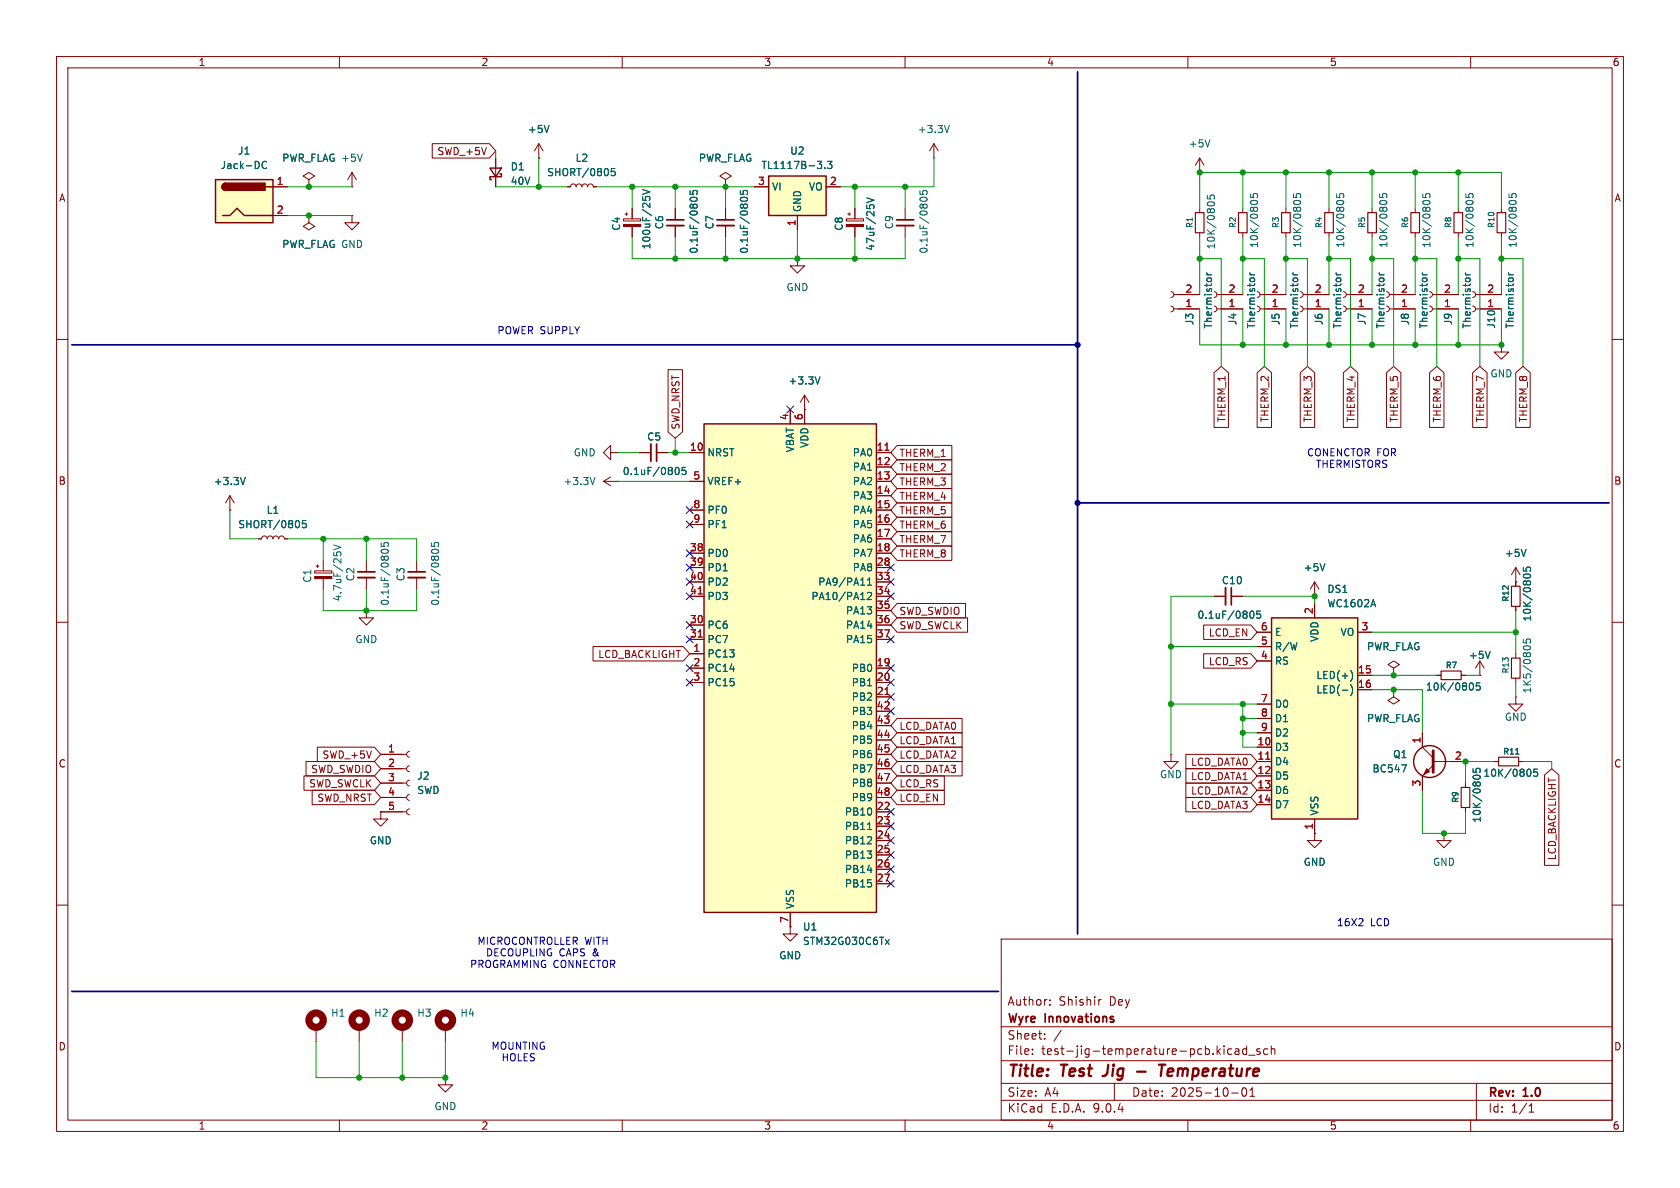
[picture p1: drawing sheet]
<svg xmlns="http://www.w3.org/2000/svg" width="297mm" height="210mm" viewBox="0 0 297 210" stroke-linecap="round" stroke-linejoin="round" font-family="sans-serif">
<g fill="none" stroke="#840000" stroke-width=".18">
<path d="M10 10h277v190h-277zM12 12h273v186h-273zM60 10v2M110 10v2M160 10v2M210 10v2M260 10v2M227.3 36.8v.8M234.9 36.8v.8M242.6 36.8v.8M227.3 41.1v.8M234.9 41.1v.8"/>
<path d="M242.6 41.1v.8M10 60h2M142.2 72.4h.1M142.2 69.9l-.7 1.2M142.2 69.9l.8 1.2M142.2 69.9v2.5M285 60h2M40.6 90.2h.1M40.6 87.6l-.7 1.3M40.6 87.6l.8 1.3M40.6 87.6v2.6M106.7 85.1l1.2 .8"/>
<path d="M106.7 85.1h2.5M107.9 80v-1.3l-1.2 1.3 1.2 1.3v-1.3h1.3M107.9 84.3l-1.2 .8M109.2 85.1h.1M109.2 80h.1M10 110h2M214.6 105.4h2.1M217.7 105.4h2M285 110h2M268 123.2v1.3h1.2l-1.2 1.2-1.3-1.2h1.3M268 123.2h.1M10 160h2"/>
<path d="M139.7 163.8v1.3h1.3l-1.3 1.3-1.3-1.3h1.3M139.7 163.8h.1M177 166h108v32h-108zM185.6 177.6v.1M185.6 176.8v.1M194.7 176.7l-.3 .1-.2 .2M285 160h2M60 198v2M110 198v2M160 198v2M177 194.5h108M177 191.5h108"/>
<path d="M177 187.5h108M177 181.5h108M182.5 186.3v.1M182.5 185.5v.1M184.7 183.6v.1M184.7 182.8v.1M187.6 182.1l-1.3 2M197 191.5v3M210 198v2M217.7 185.5l-.4-.1-.3 .3v.4l.2 .2h.5M217.7 193.2h1.2M218.4 185.5h.6v.9"/>
<path d="M219 185.8h-.5a.29 .29 0 0 0-.2 .3 .29 .29 0 0 0 .2 .3l.5-.1M219.7 192.4a.81 .81 0 0 0 .3 1.4l.2-.1 .2-.5-.2-.8M220.4 184.9v1.5M220.4 185.5l-.4-.1-.3 .3v.4l.1 .2h.6M220.7 186.5h1.2M221 193.8h.8M221 192.7l.4-.4v1.5M222.7 185.5l-.3-.1-.2 .2v.2l.5 .2v.3h-.5M224.1 185.5l-.4-.1-.3 .3v.4l.1 .2h.6M224.7 185.5l.3-.1 .3 .1 .1 .9M224.7 184.9v1.5M260 198v2"/>
<path d="M261 191.5v6.5M270.3 196.6h.9M270.3 195.5l.4-.4v1.5"/>
</g>
<path d="M195.4 190.1l-.5 .1M201 189.4h1.5M204.9 188.2h1.1M205.5 188.2l-.3 2M207.2 188.9l-.6 .1-.2 .9 .2 .3h.4M207.4 189.4l-1 .1" fill="none" stroke="#840000" stroke-width=".4"/>
<path d="M217.7 103.9v3" fill="none" stroke="#840000" stroke-width=".3"/>
<path d="M216.7 103.9v3" fill="none" stroke="#840000" stroke-width=".33"/>
<path d="M228.7 35.8a.68 .68 0 0 1 .6-.4 .68 .68 0 0 1 .6 .4M228.7 34.3v.6h.6l-.1-.1v-.5l.2-.1 .4 .1 .1 .2-.1 .4M236.3 34.3v.6h.6l-.1-.1v-.5l.2-.1 .4 .1 .2 .2-.2 .4M236.3 35.8a.68 .68 0 0 1 .6-.4 .68 .68 0 0 1 .7 .4M243.9 35.8a.68 .68 0 0 1 .6-.4 .68 .68 0 0 1 .7 .4M243.9 34.3v.6h.6l-.1-.1 .1-.5 .1-.1 .5 .1 .1 .2-.1 .4M145 66.6l-.5 1.3M43.4 84.4l-.5 1.3M105.2 84.4l-.4 1.3M221.1 108.1l.1-.1a.68 .68 0 0 1 .5 .7 .68 .68 0 0 1-.5 .6l-.1-.1M222.8 108h-.6v.6l.1-.1 .5 .1 .1 .1-.1 .5-.2 .1-.4-.1" fill="none" stroke="#006464" stroke-width=".18"/>
<path d="M226.6 37.6h1.5v3.5h-1.5zM234.2 37.6h1.5v3.5h-1.5zM241.8 37.6h1.5v3.5h-1.5z" fill="none" stroke="#840000" stroke-width=".2"/>
<path d="M124.5 74.9h30.4v86.4h-30.4z" fill="#ffffc2"/>
<path d="M124.5 74.9h30.4v86.4h-30.4z" fill="none" stroke="#840000" stroke-width=".25"/>
<g fill="none" stroke="#840000" stroke-width=".18">
<path d="M62.2 33h.1M62.2 38.1v1.3h1.3l-1.3 1.2-1.2-1.2h1.2M62.2 38.1h.1M62.2 30.5l-.7 1.3M62.2 30.5l.8 1.3M62.2 30.5v2.5M139.7 72.4v2.5M142.2 72.4v2.5M45.7 95.3h.5l.2-.4 .3-.2 .4 .2 .1 .4 .2-.4 .3-.2 .4 .2 .2 .4 .1-.4 .4-.2 .3 .2 .2 .4 .1-.4 .4-.2 .3 .2 .2 .4h.5M56.1 99.8v.5M57.1 99.1v1.8M64.8 99.1v2"/>
<path d="M73.7 99.1v2M113 80h2.1M116.1 80h2M121.9 80h2.6M121.9 85.1h2.6M121.9 90.2h2.6M121.9 92.7h2.6M121.9 97.8h2.6M154.9 80h2.6M154.9 85.1h2.6M154.9 90.2h2.6M154.9 92.7h2.6"/>
<path d="M154.9 97.8h2.6M154.9 82.6h2.6M154.9 87.6h2.6M154.9 95.3h2.6M55.6 100.9h3.1v.4h-3.1zM55.9 100.1h.5M57.1 102.3v1.8M64.8 102.1v2M73.7 102.1v2M121.9 100.3h2.6M121.9 102.9h2.6M121.9 105.4h2.6"/>
<path d="M121.9 110.5h2.6M121.9 113h2.6M121.9 115.6h2.6M121.9 118.1h2.6M154.9 100.3h2.6M154.9 102.9h2.6M154.9 105.4h2.6M154.9 110.5h2.6M154.9 113h2.6M154.9 118.1h2.6M154.9 108h2.6M121.9 120.7h2.6"/>
<path d="M154.9 120.7h2.6M154.9 123.2h2.6M154.9 125.7h2.6M154.9 128.3h2.6M154.9 130.8h2.6M154.9 133.4h2.6M154.9 135.9h2.6M154.9 138.4h2.6M154.9 141h2.6M154.9 143.5h2.6M154.9 146.1h2.6M154.9 148.6h2.6"/>
<path d="M154.9 151.1h2.6M154.9 153.7h2.6M154.9 156.2h2.6M139.7 161.3v2.5"/>
</g>
<path d="M156.5 79.6h.7M123.4 105h.8M123.4 112.6h.8M156.5 122.8h.7" fill="none" stroke="#a90000" stroke-width=".18"/>
<g fill="none" stroke="#006464" stroke-width=".18">
<path d="M64 27.2l-.4 1.3M54.1 92h-.6l-.1 .6 .2-.1 .4 .1 .2 .1-.1 .5-.2 .1-.5-.1M59 97.6v.6M59 96.3l1.3 .5-1.3 .4M59.5 97.8l.2-.3h.3l.3 .3M67.4 95.9v.7h.6l-.1-.2v-.4l.2-.1h.4l.2 .2-.2 .5M67.5 97.7l-.1-.2a.68 .68 0 0 1 .6-.4 .68 .68 0 0 1 .7 .4l-.2 .2M76.3 95.9v.7h.6l-.1-.2v-.4l.2-.1h.4l.1 .2-.1 .5M76.4 97.7l-.1-.2a.68 .68 0 0 1 .6-.4 .68 .68 0 0 1 .6 .4l-.1 .2M119.5 82.7l.1-.1a.68 .68 0 0 1 .5 .7 .68 .68 0 0 1-.5 .6l-.1-.1M121.2 82.6h-.6v.6l.1-.1 .5 .1 .1 .1-.1 .5-.2 .1-.4-.1M153.4 103.4h.7"/>
<path d="M153.4 102.5l.3-.3v1.2M153.4 104.8l.4-.1 .3 .4-.8 .9h.8M153.4 146.6h.7M156.5 166.1l.7 .8M157.2 166.1l-.7 .8"/>
</g>
<path d="M116.1 78.5v3M63.2 101.1h3.1M72.1 101.1h3.1" fill="none" stroke="#840000" stroke-width=".3"/>
<path d="M115.1 78.5v3M63.2 102.1h3.1M72.1 102.1h3.1" fill="none" stroke="#840000" stroke-width=".33"/>
<path d="M55.6 101.9h3.1v.4h-3.1z" fill="#840000" stroke="#840000" stroke-width=".18"/>
<path d="M38.1 31.8h10.2v7.6h-10.2z" fill="#ffffc2"/>
<path d="M38.1 31.8h10.2v7.6h-10.2zM39.4 38.1h1.2l1.3-1.3 1.3 1.3h5.1M39.9 32.4a.64 .64 0 0 0-.7 .6 .64 .64 0 0 0 .7 .7M47 33h1.3M86.6 29.7h2l-1 1.5zM88.4 30.7h.2v.5h-2v.6h.3" fill="none" stroke="#840000" stroke-width=".25"/>
<g fill="#840000" stroke="#840000" stroke-width=".25">
<path d="M39.4 32.6l.5-.2v1.3a.63 .63 0 0 1-.6-.4 .63 .63 0 0 1 .1-.7z"/>
<path d="M39.9 32.4h7v1.3h-7z"/>
</g>
<g fill="none" stroke="#840000" stroke-width=".18">
<path d="M48.3 33h2.5M48.3 38.1h2.5M54.6 31.8l1-.7-1-.6-1 .6 1 .7v1.2M54.6 33h.1M54.6 38.1v1.3l1 .6-1 .6-1-.6 1-.6M54.6 38.1h.1M87.6 27.9v5.1M119.4 36.8v2.1M119.4 39.9v2M128.3 31.8l1-.7-1-.6-1 .6 1 .7v1.2M128.3 33h.1M128.3 36.8v2.1"/>
<path d="M128.3 39.9v2M149.6 38.7h3.1v.4h-3.1zM149.9 37.8h.5M150.1 37.6v.5M151.1 36.8v1.9M212.1 36.8v.8M151.1 40.1v1.8M212.1 41.1v.8"/>
</g>
<path d="M47.1 28.6a.6 .6 0 0 0-.8 .5 .6 .6 0 0 0 .6 .7l.2-.1M122 33.7v.6l.6 .1-.1-.2v-.4l.2-.1h.4l.2 .2-.2 .5M122.1 35.5l-.1-.2a.68 .68 0 0 1 .6-.4 .68 .68 0 0 1 .7 .4l-.2 .2M130.9 33.7v.6l.6 .1-.1-.2v-.4l.2-.1h.4l.2 .2-.2 .5M131 35.5l-.1-.2a.68 .68 0 0 1 .6-.4 .68 .68 0 0 1 .7 .4l-.2 .2M153.2 35l1.3 .4-1.3 .4M153.8 36.2h.6M213.4 34.5v.6l.6 .1-.1-.2 .1-.4 .2-.1h.4l.1 .2-.1 .5M213.4 36.1a.68 .68 0 0 1 .7-.4 .68 .68 0 0 1 .6 .4" fill="none" stroke="#006464" stroke-width=".18"/>
<path d="M149.6 39.7h3.1v.4h-3.1z" fill="#840000" stroke="#840000" stroke-width=".18"/>
<path d="M117.9 38.9h3M126.7 38.9h3.1" fill="none" stroke="#840000" stroke-width=".3"/>
<path d="M117.9 39.9h3M126.7 39.9h3.1" fill="none" stroke="#840000" stroke-width=".33"/>
<path d="M211.3 37.6h1.6v3.5h-1.6z" fill="none" stroke="#840000" stroke-width=".2"/>
<path d="M135.9 31.1h10.1v7h-10.1z" fill="#ffffc2"/>
<g fill="none" stroke="#840000" stroke-width=".25">
<path d="M135.9 31.1h10.1v7h-10.1z"/>
<circle cx="252.7" cy="134.6" r="2.82"/>
</g>
<g fill="none" stroke="#840000" stroke-width=".18">
<path d="M95.2 27.9h.1M95.2 25.4l-.7 1.3M95.2 25.4l.8 1.3M95.2 25.4v2.5M100.3 33h.5l.2-.3 .3-.2 .4 .2 .2 .3 .1-.3 .4-.2 .3 .2 .2 .3 .1-.3 .4-.2 .3 .2 .2 .3 .1-.3 .4-.2 .4 .2 .1 .3h.5M110.2 38.7h3.1v.4h-3.1zM110.5 37.8h.5M110.7 37.6v.5M111.8 36.8v1.9M133.3 33h2.6M141 38.1v2.5M146 33h2.6"/>
<path d="M160 36.8v2.1M160 39.9v2M165.1 27.9h.1M165.1 25.4l-.8 1.3M165.1 25.4l.8 1.3M165.1 25.4v2.5M212.1 30.5h.1M212.1 27.9l-.8 1.3M212.1 27.9l.8 1.3M212.1 27.9v2.6M219.7 36.8v.8M250.2 36.8v.8"/>
<path d="M265.4 36.8v.8M111.8 40.1v1.8M141 45.7v1.3h1.2l-1.2 1.3-1.3-1.3h1.3M141 45.7h.1M207 54.1l.4 .2 .1 .3-.1 .4-.4 .1M207 51.6l.4 .1 .1 .4-.1 .3-.4 .2M207.5 54.6h4.6M207.5 52.1h4.6M214.6 54.1l.4 .2 .1 .3-.1 .4-.4 .1M214.6 51.6l.4 .1 .1 .4-.1 .3-.4 .2M215.1 54.6h4.6M215.1 52.1h4.6"/>
<path d="M219.7 41.1v.8M222.2 54.1l.4 .2 .2 .3-.2 .4-.4 .1M222.2 51.6l.4 .1 .2 .4-.2 .3-.4 .2M222.8 54.6h4.5M222.8 52.1h4.5M229.9 54.1l.3 .2 .2 .3-.2 .4-.3 .1M229.9 51.6l.3 .1 .2 .4-.2 .3-.3 .2M230.4 54.6h4.5M230.4 52.1h4.5M237.5 54.1l.3 .2 .2 .3-.2 .4-.3 .1M237.5 51.6l.3 .1 .2 .4-.2 .3-.3 .2M238 54.6h4.6"/>
<path d="M238 52.1h4.6M245.1 54.1l.4 .2 .1 .3-.1 .4-.4 .1M245.1 51.6l.4 .1 .1 .4-.1 .3-.4 .2M245.6 54.6h4.6M245.6 52.1h4.6M250.2 41.1v.8M260.3 54.1l.4 .2 .2 .3-.2 .4-.4 .1M260.3 51.6l.4 .1 .2 .4-.2 .3-.4 .2M260.9 54.6h4.5M260.9 52.1h4.5M265.4 41.1v.8M265.4 61v1.2h1.3l-1.3 1.3-1.2-1.3h1.2"/>
<path d="M265.4 61h.1M64.8 108v1.2h1.2l-1.2 1.3-1.3-1.3h1.3M64.8 108h.1M246.4 118.1l1-.6-1-.7-1 .7 1 .6v1.3M246.4 119.4h.1M268 102.9h.1M268 100.3v3.3M268 107.2v.8M268 100.3l-.8 1.3M268 100.3l.7 1.3M67.3 133.4h4.6M67.3 135.9h4.6"/>
<path d="M67.3 138.4h4.6M72.4 132.8l-.4 .2-.1 .4 .1 .3 .4 .2M72.4 135.4l-.4 .1-.1 .4 .1 .3 .4 .2M72.4 137.9l-.4 .2-.1 .3 .1 .4 .4 .1M207 133.4v1.2h1.3l-1.3 1.3-1.3-1.3h1.3M207 133.4h.1M246.4 121.9v1.3l1 .6-1 .7-1-.7 1-.6M246.4 121.9h.1M251.5 129.5v2.6l1.9 1.9M253.4 134.6h5.7M253.4 135.3l-1.9 1.9v2.5M259.1 138.4v.8"/>
<path d="M67.3 143.5v1.3h1.3l-1.3 1.3-1.3-1.3h1.3M67.3 143.5h.1M67.3 141h4.6M67.3 143.5h4.6M72.4 140.5l-.4 .1-.1 .4 .1 .3 .4 .2M72.4 143l-.4 .2-.1 .3 .1 .4 .4 .1M232.4 147.3v1.3h1.3l-1.3 1.3-1.3-1.3h1.3M232.4 147.3h.1M255.3 147.3v1.3h1.2l-1.2 1.3-1.3-1.3h1.3M255.3 147.3h.1M259.1 142.7v.8M55.9 181.6v2.6"/>
<path d="M63.5 181.6v2.6M71.1 181.6v2.6M78.7 190.5v1.3h1.3l-1.3 1.2-1.2-1.2h1.2M78.7 190.5h.1M78.7 181.6v2.6"/>
</g>
<g fill="none" stroke="#006464" stroke-width=".18">
<path d="M97.1 22.2l-.5 1.2M108.7 29.8h-.6l-.1 .6 .2-.1h.4l.2 .2-.1 .4-.2 .2-.5-.2M113.6 34.8v.6M113.6 33.5l1.3 .4-1.3 .4M114.1 35l.2-.3h.3l.3 .3M145.8 29.7v.1M146.3 28.5h.8l-.4 .5 .3 .1v.6l-.2 .1-.5-.1M162.6 33.7v.6l.6 .1-.1-.2 .1-.4 .2-.1h.4l.1 .2-.1 .5M162.8 35.5l-.2-.2a.68 .68 0 0 1 .7-.4 .68 .68 0 0 1 .6 .4l-.1 .2M167.8 22.2l-.4 1.2M213.9 24.7l-.4 1.3M221.1 35.8a.68 .68 0 0 1 .6-.4 .68 .68 0 0 1 .6 .4"/>
<path d="M221.1 34.3v.6h.6l-.2-.1 .1-.5 .2-.1 .4 .1 .1 .2-.1 .4M251.5 34.3v.6h.6l-.1-.1 .1-.5 .2-.1 .4 .1 .1 .2-.1 .4M251.5 35.8a.68 .68 0 0 1 .7-.4 .68 .68 0 0 1 .6 .4M266.8 35.8a.68 .68 0 0 1 .6-.4 .68 .68 0 0 1 .6 .4M266.8 34.3v.6h.6l-.1-.1v-.5l.2-.1 .4 .1 .1 .2-.1 .4M213.3 48.6h.9M213.3 48.2l.3 .4M221 48.6h.8M221 48.2l.2 .4M228.6 48.6h.8M228.6 48.2l.2 .4M236.2 48.6h.9"/>
<path d="M236.2 48.2l.2 .4M243.8 48.6h.9M243.8 48.2l.3 .4M251.4 48.6h.9M251.4 48.2l.3 .4M266.7 48.6h.8M266.7 48.2l.2 .4M269.8 97.1l-.4 1.3M269.3 100.3v.6l.6 .1-.1-.2 .1-.4 .1-.1h.5l.1 .2-.1 .5M269.3 101.9a.68 .68 0 0 1 .6-.5 .68 .68 0 0 1 .7 .5M247.8 135.2h.8l-.5 1.3M260.4 135.9v.6h.6l-.1-.1 .1-.5 .1-.1 .5 .1 .1 .2-.1 .4"/>
<path d="M260.4 137.4a.68 .68 0 0 1 .7-.4 .68 .68 0 0 1 .6 .4"/>
</g>
<path d="M158.5 38.9h3" fill="none" stroke="#840000" stroke-width=".3"/>
<path d="M158.5 39.9h3" fill="none" stroke="#840000" stroke-width=".33"/>
<g fill="#840000" stroke="#840000" stroke-width=".18">
<path d="M110.2 39.7h3.1v.4h-3.1z"/>
<path d="M252.2 135.9l.5 .5-1 .5z"/>
</g>
<g fill="none" stroke="#840000" stroke-width="1.3">
<circle cx="55.9" cy="180.3" r="1.27"/>
<circle cx="63.5" cy="180.3" r="1.27"/>
<circle cx="71.1" cy="180.3" r="1.27"/>
<circle cx="78.7" cy="180.3" r="1.27"/>
</g>
<path d="M218.9 37.6h1.6v3.5h-1.6zM249.4 37.6h1.6v3.5h-1.6zM264.7 37.6h1.5v3.5h-1.5zM267.2 103.6h1.5v3.6h-1.5zM258.3 139.2h1.5v3.5h-1.5z" fill="none" stroke="#840000" stroke-width=".2"/>
<path d="M253.4 132.7v3.8" fill="none" stroke="#840000" stroke-width=".51"/>
<path d="M224.8 109.2h15.2v35.6h-15.2z" fill="#ffffc2"/>
<path d="M224.8 109.2h15.2v35.6h-15.2z" fill="none" stroke="#840000" stroke-width=".25"/>
<g fill="none" stroke="#840000" stroke-width=".18">
<path d="M48.3 33h2.5M48.3 38.1h2.5M54.6 38.1h.1M54.6 33h.1M76.4 25.4h10.1l1.1 1.3-1.1 1.2h-10.1zM87.6 27.9v1.8M87.6 31.2v1.8M95.2 27.9h.1M100.3 33h.5M104.9 33h.5M111.8 36.8v1.9M119.4 36.8v2.1"/>
<path d="M119.4 39.9v2M128.3 33h.1M128.3 36.8v2.1M128.3 39.9v2M133.3 33h2.6M141 38.1v2.5M146 33h2.6M151.1 36.8v1.9M257.8 36.8v.8M111.8 40.1v1.8M151.1 40.1v1.8M208.3 54.6h3.8"/>
<path d="M208.3 52.1h3.8M215.9 54.6h3.8M215.9 52.1h3.8M223.5 54.6h3.8M223.5 52.1h3.8M231.1 54.6h3.8M231.1 52.1h3.8M238.8 54.6h3.8M238.8 52.1h3.8M246.4 54.6h3.8M246.4 52.1h3.8M252.7 54.1l.4 .2 .1 .3-.1 .4-.4 .1"/>
<path d="M252.7 51.6l.4 .1 .1 .4-.1 .3-.4 .2M253.2 54.6h4.6M253.2 52.1h4.6M257.8 41.1v.8M261.6 54.6h3.8M261.6 52.1h3.8M118.1 65.3h2.6v11.1l-1.3 1.1-1.3-1.1zM139.7 72.4v2.5M142.2 72.4h.1M142.2 72.4v2.5M158.6 78.7h9.7v2.6h-9.7l-1.1-1.3zM214.6 65.9l1.3-1.1 1.3 1.1v9.7h-2.6z"/>
<path d="M222.2 65.9l1.3-1.1 1.3 1.1v9.7h-2.6zM229.9 65.9l1.2-1.1 1.3 1.1v9.7h-2.5zM237.5 65.9l1.3-1.1 1.2 1.1v9.7h-2.5zM245.1 65.9l1.3-1.1 1.3 1.1v9.7h-2.6zM252.7 65.9l1.3-1.1 1.3 1.1v9.7h-2.6zM260.3 65.9l1.3-1.1 1.3 1.1v9.7h-2.6zM268 65.9l1.2-1.1 1.3 1.1v9.7h-2.5zM40.6 90.2h.1M45.7 95.3h.5M50.3 95.3h.5M113 80h2.1M116.1 80h2"/>
<path d="M121.9 80h2.6M121.9 85.1h2.6M121.9 90.2h2.6M121.9 92.7h2.6M121.9 97.8h2.6M154.9 95.3h2.6M154.9 80h2.6M154.9 85.1h2.6M154.9 90.2h2.6M154.9 92.7h2.6M154.9 97.8h2.6M154.9 82.6h2.6"/>
<path d="M154.9 87.6h2.6M158.6 94h9.7v2.5h-9.7l-1.1-1.2zM158.6 83.8h9.7v2.6h-9.7l-1.1-1.3zM158.6 81.3h9.7v2.5h-9.7l-1.1-1.2zM158.6 86.4h9.7v2.5h-9.7l-1.1-1.3zM158.6 88.9h9.7v2.5h-9.7l-1.1-1.2zM158.6 96.5h9.7v2.6h-9.7l-1.1-1.3zM158.6 91.4h9.7v2.6h-9.7l-1.1-1.3zM104.8 114.3h16l1.1 1.3-1.1 1.2h-16zM121.9 105.4h2.6M121.9 100.3h2.6M121.9 102.9h2.6"/>
<path d="M121.9 110.5h2.6M121.9 113h2.6M121.9 115.6h2.6M121.9 118.1h2.6M154.9 105.4h2.6M154.9 100.3h2.6M154.9 102.9h2.6M154.9 110.5h2.6M154.9 113h2.6M154.9 118.1h2.6M154.9 108h2.6M158.6 109.2h12.5v2.6h-12.5l-1.1-1.3z"/>
<path d="M158.6 106.7h12.1v2.5h-12.1l-1.1-1.2zM212.8 115.6h8.3l1.1 1.2-1.1 1.3h-8.3zM212.8 110.5h8.3l1.1 1.3-1.1 1.2h-8.3zM214.6 105.4h2.1M217.7 105.4h2M222.2 111.8h2.6M222.2 114.3h2.6M222.2 116.8h2.6M232.4 105.4h.1M232.4 102.9v2.5M232.4 106.7v2.5M232.4 102.9l-.8 1.2"/>
<path d="M232.4 102.9l.8 1.2M240 111.8h2.6M240 119.4h2.6M246.4 119.4h.1M254 119.4h.8M258.3 119.4h.8M261.6 119.4h.1M261.6 116.8l-.7 1.3M261.6 116.8l.8 1.3M261.6 116.8v2.6M268 102.9h.1M268 102.9v.7"/>
<path d="M268 107.2v.8M268 115.6v.7M268 119.9v.8M53.7 137.2h12.5l1.1 1.2-1.1 1.3h-12.5zM54.1 134.6h12.1l1.1 1.3-1.1 1.3h-12.1zM55.2 139.7h11l1.1 1.3-1.1 1.2h-11zM56.1 132.1h10.1l1.1 1.3-1.1 1.2h-10.1zM67.3 133.4h3.8M67.3 135.9h3.8M67.3 138.4h3.8M121.9 120.7h2.6M154.9 133.4h2.6"/>
<path d="M154.9 135.9h2.6M154.9 138.4h2.6M154.9 120.7h2.6M154.9 123.2h2.6M154.9 125.7h2.6M154.9 128.3h2.6M154.9 130.8h2.6M158.6 134.6h11.5v2.6h-11.5l-1.1-1.3zM158.6 132.1h11.5v2.5h-11.5l-1.1-1.2zM158.6 129.5h11.5v2.6h-11.5l-1.1-1.3zM158.6 137.2h8.3v2.5h-8.3l-1.1-1.3zM158.6 139.7h8.3v2.5h-8.3l-1.1-1.2z"/>
<path d="M158.6 127h11.5v2.5h-11.5l-1.1-1.2zM209.6 133.3h11.5l1.1 1.3-1.1 1.3h-11.5zM209.6 135.9h11.5l1.1 1.3-1.1 1.2h-11.5zM209.6 138.4h11.5l1.1 1.3-1.1 1.3h-11.5zM222.2 124.5h2.6M222.2 127h2.6M222.2 129.5h2.6M222.2 132.1h2.6M222.2 134.6h2.6M222.2 137.2h2.6M222.2 139.7h2.6M240 121.9h2.6"/>
<path d="M246.4 121.9h.1M251.5 129.5v2.6M251.5 137.2v2.5M256.5 134.6h2.6M259.1 138.4v.8M264.2 134.6h.7M268.5 134.6h.7M273 137l1.3-1.1 1.3 1.1v16h-2.6zM67.3 143.5h.1M67.3 141h3.8M67.3 143.5h3.8M154.9 141h2.6"/>
<path d="M154.9 143.5h2.6M154.9 146.1h2.6M154.9 148.6h2.6M154.9 151.1h2.6M154.9 153.7h2.6M154.9 156.2h2.6M209.6 141h11.5l1.1 1.2-1.1 1.3h-11.5zM222.2 142.2h2.6M232.4 147.3h.1M232.4 144.8v2.5M259.1 142.7v.8M139.7 163.8h.1"/>
<path d="M139.7 161.3v2.5"/>
</g>
<path d="M156.5 79.6h.7M123.4 105h.8M123.4 112.6h.8M156.5 122.8h.7M223.8 134.2h.7" fill="none" stroke="#a90000" stroke-width=".18"/>
<g fill="none" stroke="#006464" stroke-width=".18">
<path d="M47.1 28.6a.6 .6 0 0 0-.8 .5 .6 .6 0 0 0 .6 .7l.2-.1M97.1 22.2l-.5 1.2M108.7 29.8h-.6l-.1 .6 .2-.1h.4l.2 .2-.1 .4-.2 .2-.5-.2M113.6 34.8v.6M113.6 33.5l1.3 .4-1.3 .4M114.1 35l.2-.3h.3l.3 .3M122 33.7v.6l.6 .1-.1-.2v-.4l.2-.1h.4l.2 .2-.2 .5M122.1 35.5l-.1-.2a.68 .68 0 0 1 .6-.4 .68 .68 0 0 1 .7 .4l-.2 .2M130.9 33.7v.6l.6 .1-.1-.2v-.4l.2-.1h.4l.2 .2-.2 .5M131 35.5l-.1-.2a.68 .68 0 0 1 .6-.4 .68 .68 0 0 1 .7 .4l-.2 .2M145.8 29.7v.1M146.3 28.5h.8l-.4 .5 .3 .1v.6l-.2 .1-.5-.1"/>
<path d="M153.2 35l1.3 .4-1.3 .4M153.8 36.2h.6M259.2 34.3v.6h.6l-.2-.1 .1-.5 .2-.1 .4 .1 .1 .2-.1 .4M259.2 35.8a.68 .68 0 0 1 .6-.4 .68 .68 0 0 1 .6 .4M213.3 48.6h.9M213.3 48.2l.3 .4M221 48.6h.8M221 48.2l.2 .4M228.6 48.6h.8M228.6 48.2l.2 .4M236.2 48.6h.9M236.2 48.2l.2 .4"/>
<path d="M243.8 48.6h.9M243.8 48.2l.3 .4M251.4 48.6h.9M251.4 48.2l.3 .4M259.1 48.6h.8M259.1 48.2l.2 .4M266.7 48.6h.8M266.7 48.2l.2 .4M145 66.6l-.5 1.3M43.4 84.4l-.5 1.3M54.1 92h-.6l-.1 .6 .2-.1 .4 .1 .2 .1-.1 .5-.2 .1-.5-.1M119.5 82.7l.1-.1a.68 .68 0 0 1 .5 .7 .68 .68 0 0 1-.5 .6l-.1-.1"/>
<path d="M121.2 82.6h-.6v.6l.1-.1 .5 .1 .1 .1-.1 .5-.2 .1-.4-.1M234.2 99.6l-.4 1.3M269.8 97.1l-.4 1.3M153.4 103.4h.7M153.4 102.5l.3-.3v1.2M153.4 104.8l.4-.1 .3 .4-.8 .9h.8M221.1 108.1l.1-.1a.68 .68 0 0 1 .5 .7 .68 .68 0 0 1-.5 .6l-.1-.1M222.8 108h-.6v.6l.1-.1 .5 .1 .1 .1-.1 .5-.2 .1-.4-.1M238.8 118.5a1.46 1.46 0 0 1 0 1.9M263.4 115.1l-.4 1.3M269.3 100.3v.6l.6 .1-.1-.2 .1-.4 .1-.1h.5l.1 .2-.1 .5M269.3 101.9a.68 .68 0 0 1 .6-.5 .68 .68 0 0 1 .7 .5"/>
<path d="M269.3 113v.6l.6 .1-.1-.2 .1-.4 .1-.1h.5l.1 .2-.1 .5M269.3 114.6a.68 .68 0 0 1 .6-.5 .68 .68 0 0 1 .7 .5M238.8 121a1.46 1.46 0 0 1 0 2M247.8 135.2h.8l-.5 1.3M260.1 120.7a.68 .68 0 0 1 .4 .7 .68 .68 0 0 1-.4 .6M260.4 135.9v.6h.6l-.1-.1 .1-.5 .1-.1 .5 .1 .1 .2-.1 .4M260.4 137.4a.68 .68 0 0 1 .7-.4 .68 .68 0 0 1 .6 .4M261.6 120.7h-.6v.6l.2-.1 .4 .1 .1 .1-.1 .5-.1 .1-.5-.1M267.9 133.3h.6M270.2 136a.68 .68 0 0 1 .5 .6 .68 .68 0 0 1-.5 .6M271.8 136h-.6l-.1 .6 .2-.2 .4 .1 .2 .2-.1 .4-.2 .1-.5-.1M153.4 146.6h.7"/>
<path d="M156.5 166.1l.7 .8M157.2 166.1l-.7 .8"/>
</g>
<path d="M257 37.6h1.6v3.5h-1.6zM254.8 118.6h3.5v1.5h-3.5zM267.2 116.3h1.5v3.6h-1.5zM264.9 133.9h3.6v1.5h-3.6z" fill="none" stroke="#840000" stroke-width=".2"/>
<path d="M190.5 12.7v152.4M12.7 61h177.8M190.5 88.9h94M12.7 175.3h163.8" fill="none" stroke="#000084" stroke-width=".3"/>
<g fill="none" stroke="#009600" stroke-width=".18">
<path d="M50.8 33h11.4M50.8 38.1h11.4M87.6 33h12.7M87.6 26.7v1.2M95.2 27.9v5.1M105.4 33h27.9M111.8 33v3.8M119.4 33v3.8M128.3 33v3.8M151.1 33v3.8M160 33v3.8M165.1 27.9v5.1h-16.5"/>
<path d="M212.1 36.8v-6.3h53.3v6.3M219.7 30.5v6.3M227.3 30.5v6.3M234.9 30.5v6.3M242.6 30.5v6.3M250.2 30.5v6.3M257.8 30.5v6.3M111.8 41.9v3.8h48.2v-3.8M119.4 41.9v3.8M128.3 41.9v3.8M141 40.6v5.1M151.1 41.9v3.8"/>
<path d="M212.1 54.6v6.4h53.3v-6.4M212.1 45.7h3.8v19.1M212.1 41.9v10.2M219.7 41.9v10.2M219.7 54.6v6.4M219.7 45.7h3.8v19.1M227.3 45.7h3.8v19.1M227.3 41.9v10.2M227.3 54.6v6.4M234.9 41.9v10.2M234.9 54.6v6.4M234.9 45.7h3.9v19.1"/>
<path d="M242.6 41.9v10.2M242.6 54.6v6.4M242.6 45.7h3.8v19.1M250.2 45.7h3.8v19.1M250.2 41.9v10.2M250.2 54.6v6.4M257.8 41.9v10.2M257.8 54.6v6.4M257.8 45.7h3.8v19.1M265.4 41.9v10.2M265.4 45.7h3.8v19.1M119.4 77.5v2.5"/>
<path d="M40.6 90.2v5.1h5.1M50.8 95.3h22.9v3.8M57.1 95.3v3.8M64.8 95.3v3.8M109.2 85.1h12.7M109.2 80h3.8M118.1 80h3.8M57.1 104.1v3.9h16.6v-3.9M64.8 104.1v3.9M207 114.3h15.2M214.6 105.4h-7.6v28M219.7 105.4h12.7v1.3"/>
<path d="M242.6 119.4h11.4M242.6 111.8h25.4M259.1 119.4h2.5M268 108v7.6M207 124.5h15.2M219.7 124.5v7.6h2.5M219.7 129.5h2.5M219.7 127h2.5M242.6 121.9h8.9v7.6M251.5 139.7v7.6h7.6v-3.8M264.2 134.6h-5.1v3.8M268 120.7v2.5"/>
<path d="M269.2 134.6h5.1v1.3M55.9 184.2v6.3h22.8v-6.3M63.5 184.2v6.3M71.1 184.2v6.3"/>
</g>
<g fill="none" stroke="#000084" stroke-width=".18">
<path d="M139.1 71.8l1.2 1.2M140.3 71.8l-1.2 1.2M121.3 99.7l1.2 1.2M121.3 89.6l1.2 1.2M121.3 92.1l1.2 1.2M121.3 97.2l1.2 1.2M122.5 99.7l-1.2 1.2M122.5 89.6l-1.2 1.2M122.5 92.1l-1.2 1.2M122.5 97.2l-1.2 1.2M156.9 99.7l1.2 1.2M158.1 99.7l-1.2 1.2"/>
<path d="M121.3 112.4l1.2 1.2M121.3 109.9l1.2 1.2M121.3 104.8l1.2 1.2M121.3 117.5l1.2 1.2M121.3 102.3l1.2 1.2M122.5 112.4l-1.2 1.2M122.5 109.9l-1.2 1.2M122.5 104.8l-1.2 1.2M122.5 117.5l-1.2 1.2M122.5 102.3l-1.2 1.2M156.9 102.3l1.2 1.2M156.9 112.4l1.2 1.2"/>
<path d="M156.9 117.5l1.2 1.2M156.9 104.8l1.2 1.2M158.1 102.3l-1.2 1.2M158.1 112.4l-1.2 1.2M158.1 117.5l-1.2 1.2M158.1 104.8l-1.2 1.2M121.3 120l1.2 1.3M122.5 120l-1.2 1.3M156.9 122.6l1.2 1.2M156.9 120l1.2 1.3M156.9 125.1l1.2 1.2M158.1 122.6l-1.2 1.2"/>
<path d="M158.1 120l-1.2 1.3M158.1 125.1l-1.2 1.2M156.9 142.9l1.2 1.2M156.9 148l1.2 1.2M156.9 145.4l1.2 1.3M156.9 153.1l1.2 1.2M156.9 155.6l1.2 1.2M156.9 150.5l1.2 1.2M158.1 142.9l-1.2 1.2M158.1 148l-1.2 1.2M158.1 145.4l-1.2 1.3M158.1 153.1l-1.2 1.2"/>
<path d="M158.1 155.6l-1.2 1.2M158.1 150.5l-1.2 1.2"/>
</g>
<path d="M240.2 163.7h.8M240.9 162.5v.4" fill="none" stroke="#0000c2" stroke-width=".18"/>
<g fill="#009600" stroke="#009600" stroke-width=".18">
<circle cx="242.6" cy="45.7" r=".46"/>
<circle cx="234.9" cy="45.7" r=".46"/>
<circle cx="242.6" cy="30.5" r=".46"/>
<circle cx="234.9" cy="30.5" r=".46"/>
<circle cx="219.7" cy="30.5" r=".46"/>
<circle cx="227.3" cy="30.5" r=".46"/>
<circle cx="219.7" cy="45.7" r=".46"/>
<circle cx="227.3" cy="45.7" r=".46"/>
<circle cx="151.1" cy="45.7" r=".46"/>
<circle cx="141" cy="45.7" r=".46"/>
<circle cx="151.1" cy="33" r=".46"/>
<circle cx="160" cy="33" r=".46"/>
<circle cx="212.1" cy="30.5" r=".46"/>
<circle cx="212.1" cy="45.7" r=".46"/>
<circle cx="250.2" cy="30.5" r=".46"/>
<circle cx="265.4" cy="61" r=".46"/>
<circle cx="265.4" cy="45.7" r=".46"/>
<circle cx="257.8" cy="45.7" r=".46"/>
<circle cx="250.2" cy="45.7" r=".46"/>
<circle cx="257.8" cy="61" r=".46"/>
<circle cx="257.8" cy="30.5" r=".46"/>
<circle cx="250.2" cy="61" r=".46"/>
<circle cx="219.7" cy="61" r=".46"/>
<circle cx="227.3" cy="61" r=".46"/>
<circle cx="234.9" cy="61" r=".46"/>
<circle cx="242.6" cy="61" r=".46"/>
<circle cx="207" cy="114.3" r=".46"/>
<circle cx="207" cy="124.5" r=".46"/>
<circle cx="219.7" cy="127" r=".46"/>
<circle cx="219.7" cy="124.5" r=".46"/>
<circle cx="219.7" cy="129.5" r=".46"/>
<circle cx="246.4" cy="119.4" r=".46"/>
<circle cx="259.1" cy="134.6" r=".46"/>
<circle cx="232.4" cy="105.4" r=".46"/>
<circle cx="255.3" cy="147.3" r=".46"/>
<circle cx="246.4" cy="121.9" r=".46"/>
<circle cx="268" cy="111.8" r=".46"/>
<circle cx="78.7" cy="190.5" r=".46"/>
<circle cx="63.5" cy="190.5" r=".46"/>
<circle cx="71.1" cy="190.5" r=".46"/>
<circle cx="111.8" cy="33" r=".46"/>
<circle cx="119.4" cy="33" r=".46"/>
<circle cx="95.2" cy="33" r=".46"/>
<circle cx="128.3" cy="45.7" r=".46"/>
<circle cx="128.3" cy="33" r=".46"/>
<circle cx="119.4" cy="45.7" r=".46"/>
<circle cx="57.1" cy="95.3" r=".46"/>
<circle cx="64.8" cy="108" r=".46"/>
<circle cx="64.8" cy="95.3" r=".46"/>
<circle cx="54.6" cy="33" r=".46"/>
<circle cx="54.6" cy="38.1" r=".46"/>
<circle cx="119.4" cy="80" r=".46"/>
</g>
<g fill="#000084" stroke="#000084" stroke-width=".18">
<circle cx="190.5" cy="61" r=".46"/>
<circle cx="190.5" cy="88.9" r=".46"/>
</g>
<g font-size="2.8" fill="#840000">
<text x="178" y="190.9">Title:</text>
<text x="187.7" y="190.9">Test</text>
<text x="196" y="190.9">Jig</text>
<text x="207.4" y="190.9">Temperature</text>
</g>
<g font-size="2.1" fill="#840000">
<text x="178" y="178">Author:</text>
<text x="187.2" y="178">Shishir</text>
<text x="196.2" y="178">Dey</text>
<text x="178" y="184">Sheet:</text>
<text x="178" y="181.2">Wyre</text>
<text x="184.8" y="181.2">Innovations</text>
<text x="178" y="186.7">File:</text>
<text x="184.1" y="186.7">test-jig-temperature-pcb.kicad_sch</text>
<text x="178" y="196.9">KiCad</text>
<text x="178" y="194.1">Size:</text>
<text x="184.7" y="194.1">A4</text>
<text x="185.7" y="196.9">E.D.A.</text>
<text x="193.3" y="196.9">9.0.4</text>
<text x="200" y="194.1">Date:</text>
<text x="207" y="194.1">2025-10-01</text>
<text x="263" y="194.3">Rev:</text>
<text x="263" y="196.9">Id:</text>
<text x="267.1" y="196.9">1/1</text>
<text x="269.4" y="194.3">1.0</text>
</g>
<g font-size="1.8" fill="#840000">
<text x="35" y="11.9">1</text>
<text x="85" y="11.9">2</text>
<text x="135" y="11.9">3</text>
<text x="185" y="11.9">4</text>
<text x="235" y="11.9">5</text>
<text x="285" y="11.9">6</text>
<text x="77.2" y="27.6">SWD_+5V</text>
<text x="10.3" y="35.9">A</text>
<text x="285.3" y="35.9">A</text>
<text x="120.3" y="76" transform="rotate(-90 120.3 76)">SWD_NRST</text>
<text x="216.9" y="74.7" transform="rotate(-90 216.9 74.7)">THERM_1</text>
<text x="224.5" y="74.7" transform="rotate(-90 224.5 74.7)">THERM_2</text>
<text x="232.1" y="74.7" transform="rotate(-90 232.1 74.7)">THERM_3</text>
<text x="239.7" y="74.7" transform="rotate(-90 239.7 74.7)">THERM_4</text>
<text x="247.3" y="74.7" transform="rotate(-90 247.3 74.7)">THERM_5</text>
<text x="255" y="74.7" transform="rotate(-90 255 74.7)">THERM_6</text>
<text x="262.6" y="74.7" transform="rotate(-90 262.6 74.7)">THERM_7</text>
<text x="270.2" y="74.7" transform="rotate(-90 270.2 74.7)">THERM_8</text>
<text x="158.9" y="81">THERM_1</text>
<text x="158.9" y="83.5">THERM_2</text>
<text x="10.3" y="85.9">B</text>
<text x="158.9" y="86">THERM_3</text>
<text x="158.9" y="88.6">THERM_4</text>
<text x="285.3" y="85.9">B</text>
<text x="158.9" y="91.1">THERM_5</text>
<text x="158.9" y="93.7">THERM_6</text>
<text x="158.9" y="96.2">THERM_7</text>
<text x="158.9" y="98.7">THERM_8</text>
<text x="158.9" y="111.4">SWD_SWCLK</text>
<text x="158.9" y="108.9">SWD_SWDIO</text>
<text x="213.6" y="112.7">LCD_EN</text>
<text x="105.7" y="116.5">LCD_BACKLIGHT</text>
<text x="213.6" y="117.8">LCD_RS</text>
<text x="158.9" y="131.8">LCD_DATA1</text>
<text x="158.9" y="129.2">LCD_DATA0</text>
<text x="10.3" y="135.9">C</text>
<text x="54.9" y="136.8">SWD_SWDIO</text>
<text x="56.9" y="134.3">SWD_+5V</text>
<text x="158.9" y="136.8">LCD_DATA3</text>
<text x="158.9" y="134.3">LCD_DATA2</text>
<text x="210.5" y="135.6">LCD_DATA0</text>
<text x="285.3" y="135.9">C</text>
<text x="54.6" y="139.4">SWD_SWCLK</text>
<text x="56" y="141.9">SWD_NRST</text>
<text x="158.9" y="139.4">LCD_RS</text>
<text x="158.9" y="141.9">LCD_EN</text>
<text x="210.5" y="143.2">LCD_DATA3</text>
<text x="210.5" y="138.1">LCD_DATA1</text>
<text x="210.5" y="140.7">LCD_DATA2</text>
<text x="275.3" y="152.2" transform="rotate(-90 275.3 152.2)">LCD_BACKLIGHT</text>
<text x="10.3" y="185.9">D</text>
<text x="285.3" y="185.9">D</text>
<text x="35" y="199.9">1</text>
<text x="85" y="199.9">2</text>
<text x="135" y="199.9">3</text>
<text x="185" y="199.9">4</text>
<text x="235" y="199.9">5</text>
<text x="285" y="199.9">6</text>
</g>
<g font-size="1.8" fill="#006464">
<text x="93.2" y="23.7">+5V</text>
<text x="162.2" y="23.7">+3.3V</text>
<text x="42" y="27.5">J1</text>
<text x="49.8" y="28.8">PWR_FLAG +5V</text>
<text x="49.8" y="28.8">PWR_FLAG</text>
<text x="101.6" y="28.8">L2</text>
<text x="123.5" y="28.8">PWR_FLAG</text>
<text x="139.6" y="27.5">U2</text>
<text x="210.1" y="26.3">+5V</text>
<text x="38.9" y="30.1">Jack-DC</text>
<text x="90.2" y="30.3">D1</text>
<text x="90.2" y="32.9">40V</text>
<text x="96.6" y="31.3">SHORT/0805</text>
<text x="134.5" y="30.1">TL1117B-3.3</text>
<text x="136.4" y="33.9">VI</text>
<text x="142.9" y="33.9">VO</text>
<text x="109.8" y="40.9" transform="rotate(-90 109.8 40.9)">C4</text>
<text x="117.4" y="40.6" transform="rotate(-90 117.4 40.6)">C6</text>
<text x="126.3" y="40.6" transform="rotate(-90 126.3 40.6)">C7</text>
<text x="141.8" y="37.6" transform="rotate(-90 141.8 37.6)">GND</text>
<text x="149.2" y="40.9" transform="rotate(-90 149.2 40.9)">C8</text>
<text x="158.1" y="40.6" transform="rotate(-90 158.1 40.6)">C9</text>
<text x="49.8" y="44">PWR_FLAG GND</text>
<text x="49.8" y="44">PWR_FLAG</text>
<text x="115.2" y="44.2" transform="rotate(-90 115.2 44.2)">100uF/25V</text>
<text x="123.5" y="44.9" transform="rotate(-90 123.5 44.9)">0.1uF/0805</text>
<text x="132.4" y="44.9" transform="rotate(-90 132.4 44.9)">0.1uF/0805</text>
<text x="154.8" y="44.4" transform="rotate(-90 154.8 44.4)">47uF/25V</text>
<text x="164.2" y="44.9" transform="rotate(-90 164.2 44.9)">0.1uF/0805</text>
<text x="215" y="44.2" transform="rotate(-90 215 44.2)">10K/0805</text>
<text x="222.6" y="43.9" transform="rotate(-90 222.6 43.9)">10K/0805</text>
<text x="230.2" y="43.9" transform="rotate(-90 230.2 43.9)">10K/0805</text>
<text x="237.8" y="43.9" transform="rotate(-90 237.8 43.9)">10K/0805</text>
<text x="245.5" y="43.9" transform="rotate(-90 245.5 43.9)">10K/0805</text>
<text x="253.1" y="43.9" transform="rotate(-90 253.1 43.9)">10K/0805</text>
<text x="260.7" y="43.9" transform="rotate(-90 260.7 43.9)">10K/0805</text>
<text x="268.3" y="43.9" transform="rotate(-90 268.3 43.9)">10K/0805</text>
<text x="138.9" y="51.7">GND</text>
<text x="211.2" y="57.6" transform="rotate(-90 211.2 57.6)">J3</text>
<text x="214.5" y="58.2" transform="rotate(-90 214.5 58.2)">Thermistor</text>
<text x="218.8" y="57.6" transform="rotate(-90 218.8 57.6)">J4</text>
<text x="222.1" y="58.2" transform="rotate(-90 222.1 58.2)">Thermistor</text>
<text x="226.4" y="57.6" transform="rotate(-90 226.4 57.6)">J5</text>
<text x="229.7" y="58.2" transform="rotate(-90 229.7 58.2)">Thermistor</text>
<text x="234" y="57.6" transform="rotate(-90 234 57.6)">J6</text>
<text x="237.3" y="58.2" transform="rotate(-90 237.3 58.2)">Thermistor</text>
<text x="241.7" y="57.6" transform="rotate(-90 241.7 57.6)">J7</text>
<text x="245" y="58.2" transform="rotate(-90 245 58.2)">Thermistor</text>
<text x="249.3" y="57.6" transform="rotate(-90 249.3 57.6)">J8</text>
<text x="252.6" y="58.2" transform="rotate(-90 252.6 58.2)">Thermistor</text>
<text x="256.9" y="57.6" transform="rotate(-90 256.9 57.6)">J9</text>
<text x="260.2" y="58.2" transform="rotate(-90 260.2 58.2)">Thermistor</text>
<text x="264.5" y="58.2" transform="rotate(-90 264.5 58.2)">J10</text>
<text x="267.8" y="58.2" transform="rotate(-90 267.8 58.2)">Thermistor</text>
<text x="139.3" y="68.2">+3.3V</text>
<text x="263.4" y="66.9">GND</text>
<text x="101.3" y="80.9">GND</text>
<text x="114.3" y="78.1">C5</text>
<text x="125" y="80.9">NRST</text>
<text x="140.6" y="80.1" transform="rotate(-90 140.6 80.1)">VBAT</text>
<text x="143.1" y="79.3" transform="rotate(-90 143.1 79.3)">VDD</text>
<text x="150.7" y="80.9">PA0</text>
<text x="150.7" y="83.4">PA1</text>
<text x="37.7" y="86">+3.3V</text>
<text x="99.5" y="86">+3.3V</text>
<text x="110" y="84.2">0.1uF/0805</text>
<text x="125" y="86">VREF+</text>
<text x="150.7" y="86">PA2</text>
<text x="150.7" y="88.5">PA3</text>
<text x="42" y="93.6">SHORT/0805</text>
<text x="47" y="91">L1</text>
<text x="125" y="91">PF0</text>
<text x="125" y="93.6">PF1</text>
<text x="150.7" y="91">PA4</text>
<text x="150.7" y="93.6">PA5</text>
<text x="125" y="98.7">PD0</text>
<text x="125" y="101.2">PD1</text>
<text x="150.7" y="96.1">PA6</text>
<text x="150.7" y="98.7">PA7</text>
<text x="150.7" y="101.2">PA8</text>
<text x="230.4" y="101.2">+5V</text>
<text x="265.9" y="98.7">+5V</text>
<text x="55.2" y="103.1" transform="rotate(-90 55.2 103.1)">C1</text>
<text x="60.6" y="106.4" transform="rotate(-90 60.6 106.4)">4.7uF/25V</text>
<text x="62.8" y="102.9" transform="rotate(-90 62.8 102.9)">C2</text>
<text x="68.9" y="107.2" transform="rotate(-90 68.9 107.2)">0.1uF/0805</text>
<text x="71.7" y="102.9" transform="rotate(-90 71.7 102.9)">C3</text>
<text x="77.8" y="107.2" transform="rotate(-90 77.8 107.2)">0.1uF/0805</text>
<text x="125" y="103.7">PD2</text>
<text x="125" y="106.3">PD3</text>
<text x="143.3" y="106.3">PA10/PA12</text>
<text x="144.6" y="103.7">PA9/PA11</text>
<text x="215.9" y="103.5">C10</text>
<text x="234.6" y="105">DS1</text>
<text x="234.6" y="107.5">WC1602A</text>
<text x="62.7" y="113.9">GND</text>
<text x="125" y="111.4">PC6</text>
<text x="125" y="113.9">PC7</text>
<text x="149.5" y="108.8">PA13</text>
<text x="149.5" y="111.4">PA14</text>
<text x="149.5" y="113.9">PA15</text>
<text x="211.6" y="109.6">0.1uF/0805</text>
<text x="225.3" y="112.6">E</text>
<text x="233.3" y="113.6" transform="rotate(-90 233.3 113.6)">VDD</text>
<text x="236.9" y="112.6">VO</text>
<text x="270.9" y="110" transform="rotate(-90 270.9 110)">10K/0805</text>
<text x="125" y="116.4">PC13</text>
<text x="125" y="119">PC14</text>
<text x="150.5" y="119">PB0</text>
<text x="225.3" y="115.2">R/W</text>
<text x="225.3" y="117.7">RS</text>
<text x="241.6" y="115.2">PWR_FLAG</text>
<text x="259.6" y="116.7">+5V</text>
<text x="125" y="121.5">PC15</text>
<text x="150.5" y="121.5">PB1</text>
<text x="150.5" y="124.1">PB2</text>
<text x="225.3" y="125.3">D0</text>
<text x="232.6" y="120.2">LED(+)</text>
<text x="232.6" y="122.8">LED(-)</text>
<text x="252" y="122.3">10K/0805</text>
<text x="270.9" y="122.7" transform="rotate(-90 270.9 122.7)">1K5/0805</text>
<text x="150.5" y="126.6">PB3</text>
<text x="150.5" y="129.1">PB4</text>
<text x="150.5" y="131.7">PB5</text>
<text x="225.3" y="127.9">D1</text>
<text x="225.3" y="130.4">D2</text>
<text x="241.6" y="127.9">PWR_FLAG</text>
<text x="265.9" y="127.6">GND</text>
<text x="150.5" y="134.2">PB6</text>
<text x="150.5" y="136.8">PB7</text>
<text x="205" y="137.8">GND</text>
<text x="225.3" y="132.9">D3</text>
<text x="225.3" y="135.5">D4</text>
<text x="242.5" y="136.8">BC547</text>
<text x="246.2" y="134.2">Q1</text>
<text x="262.1" y="137.5">10K/0805</text>
<text x="73.7" y="138">J2</text>
<text x="73.7" y="140.6">SWD</text>
<text x="150.5" y="139.3">PB8</text>
<text x="150.5" y="141.8">PB9</text>
<text x="225.3" y="138">D5</text>
<text x="225.3" y="140.6">D6</text>
<text x="225.3" y="143.1">D7</text>
<text x="65.3" y="149.5">GND</text>
<text x="149.3" y="144.4">PB10</text>
<text x="149.3" y="146.9">PB11</text>
<text x="149.3" y="149.5">PB12</text>
<text x="233.3" y="144.3" transform="rotate(-90 233.3 144.3)">VSS</text>
<text x="262" y="145.5" transform="rotate(-90 262 145.5)">10K/0805</text>
<text x="149.3" y="152">PB13</text>
<text x="149.3" y="154.5">PB14</text>
<text x="230.4" y="153.3">GND</text>
<text x="253.2" y="153.3">GND</text>
<text x="140.6" y="160.8" transform="rotate(-90 140.6 160.8)">VSS</text>
<text x="149.3" y="157.1">PB15</text>
<text x="141.9" y="164.7">U1</text>
<text x="141.9" y="167.2">STM32G030C6Tx</text>
<text x="137.7" y="169.8">GND</text>
<text x="58.4" y="179.9">H1</text>
<text x="66" y="179.9">H2</text>
<text x="73.7" y="179.9">H3</text>
<text x="81.3" y="179.9">H4</text>
<text x="76.7" y="196.4">GND</text>
</g>
<g font-size="1.8" fill="#a90000">
<text x="48.8" y="32.8">1</text>
<text x="133.9" y="32.8">3</text>
<text x="146.6" y="32.8">2</text>
<text x="48.8" y="37.8">2</text>
<text x="140.7" y="40.1" transform="rotate(-90 140.7 40.1)">1</text>
<text x="209.5" y="51.8">2</text>
<text x="217.1" y="51.8">2</text>
<text x="224.7" y="51.8">2</text>
<text x="232.3" y="51.8">2</text>
<text x="240" y="51.8">2</text>
<text x="247.6" y="51.8">2</text>
<text x="255.2" y="51.8">2</text>
<text x="262.8" y="51.8">2</text>
<text x="209.5" y="54.4">1</text>
<text x="217.1" y="54.4">1</text>
<text x="224.7" y="54.4">1</text>
<text x="232.3" y="54.4">1</text>
<text x="240" y="54.4">1</text>
<text x="247.6" y="54.4">1</text>
<text x="255.2" y="54.4">1</text>
<text x="262.8" y="54.4">1</text>
<text x="139.4" y="74.4" transform="rotate(-90 139.4 74.4)">4</text>
<text x="142" y="74.4" transform="rotate(-90 142 74.4)">6</text>
<text x="121.9" y="79.8">10</text>
<text x="154.9" y="79.8">11</text>
<text x="154.9" y="82.3">12</text>
<text x="122.5" y="84.8">5</text>
<text x="122.5" y="89.9">8</text>
<text x="154.9" y="84.8">13</text>
<text x="154.9" y="87.4">14</text>
<text x="154.9" y="89.9">15</text>
<text x="122.5" y="92.5">9</text>
<text x="154.9" y="92.5">16</text>
<text x="154.9" y="95">17</text>
<text x="121.9" y="97.5">38</text>
<text x="121.9" y="100.1">39</text>
<text x="154.9" y="97.5">18</text>
<text x="154.9" y="100.1">28</text>
<text x="121.9" y="102.6">40</text>
<text x="121.9" y="105.2">41</text>
<text x="154.9" y="102.6">33</text>
<text x="154.9" y="105.2">34</text>
<text x="154.9" y="107.7">35</text>
<text x="121.9" y="110.2">30</text>
<text x="121.9" y="112.8">31</text>
<text x="154.9" y="110.2">36</text>
<text x="154.9" y="112.8">37</text>
<text x="222.8" y="111.5">6</text>
<text x="232.2" y="108.7" transform="rotate(-90 232.2 108.7)">2</text>
<text x="240.6" y="111.5">3</text>
<text x="122.5" y="115.3">1</text>
<text x="122.5" y="117.9">2</text>
<text x="154.9" y="117.9">19</text>
<text x="222.8" y="114">5</text>
<text x="222.8" y="116.6">4</text>
<text x="240" y="119.1">15</text>
<text x="122.5" y="120.4">3</text>
<text x="154.9" y="120.4">20</text>
<text x="154.9" y="122.9">21</text>
<text x="154.9" y="125.5">42</text>
<text x="222.8" y="124.2">7</text>
<text x="240" y="121.7">16</text>
<text x="154.9" y="128">43</text>
<text x="154.9" y="130.6">44</text>
<text x="222.2" y="131.8">10</text>
<text x="222.8" y="126.7">8</text>
<text x="222.8" y="129.3">9</text>
<text x="251.2" y="131.5" transform="rotate(-90 251.2 131.5)">1</text>
<text x="68.5" y="133.1">1</text>
<text x="68.5" y="135.6">2</text>
<text x="154.9" y="133.1">45</text>
<text x="154.9" y="135.6">46</text>
<text x="222.2" y="134.4">11</text>
<text x="222.2" y="136.9">12</text>
<text x="257.1" y="134.4">2</text>
<text x="68.5" y="138.2">3</text>
<text x="68.5" y="140.7">4</text>
<text x="68.5" y="143.3">5</text>
<text x="154.9" y="138.2">47</text>
<text x="154.9" y="140.7">48</text>
<text x="154.9" y="143.3">22</text>
<text x="222.2" y="139.4">13</text>
<text x="222.2" y="142">14</text>
<text x="251.2" y="139.1" transform="rotate(-90 251.2 139.1)">3</text>
<text x="154.9" y="145.8">23</text>
<text x="154.9" y="148.3">24</text>
<text x="232.2" y="146.8" transform="rotate(-90 232.2 146.8)">1</text>
<text x="154.9" y="150.9">25</text>
<text x="154.9" y="153.4">26</text>
<text x="154.9" y="156">27</text>
<text x="139.4" y="163.3" transform="rotate(-90 139.4 163.3)">7</text>
</g>
<g font-size="1.8" fill="#0000c2">
<text x="87.8" y="59.3">POWER SUPPLY</text>
<text x="231" y="80.9">CONENCTOR FOR</text>
<text x="232.5" y="82.9">THERMISTORS</text>
<text x="84.3" y="167.2">MICROCONTROLLER WITH</text>
<text x="236.3" y="163.9">16X2</text>
<text x="242.3" y="163.9">LCD</text>
<text x="83" y="171.3">PROGRAMMING CONNECTOR</text>
<text x="85.8" y="169.3">DECOUPLING</text>
<text x="98.8" y="169.3">CAPS &amp;</text>
<text x="86.8" y="185.8">MOUNTING</text>
<text x="88.6" y="187.8">HOLES</text>
</g>
<g font-size="1.4" fill="#006464">
<text x="211" y="40.4" transform="rotate(-90 211 40.4)">R1</text>
<text x="218.7" y="40.4" transform="rotate(-90 218.7 40.4)">R2</text>
<text x="226.3" y="40.4" transform="rotate(-90 226.3 40.4)">R3</text>
<text x="233.9" y="40.4" transform="rotate(-90 233.9 40.4)">R4</text>
<text x="241.5" y="40.4" transform="rotate(-90 241.5 40.4)">R5</text>
<text x="249.1" y="40.4" transform="rotate(-90 249.1 40.4)">R6</text>
<text x="256.8" y="40.4" transform="rotate(-90 256.8 40.4)">R8</text>
<text x="264.4" y="40.4" transform="rotate(-90 264.4 40.4)">R10</text>
<text x="266.9" y="106.5" transform="rotate(-90 266.9 106.5)">R12</text>
<text x="255.5" y="118.3">R7</text>
<text x="266.9" y="119.2" transform="rotate(-90 266.9 119.2)">R13</text>
<text x="265.6" y="133.6">R11</text>
<text x="258" y="142" transform="rotate(-90 258 142)">R9</text>
</g>
</svg>
